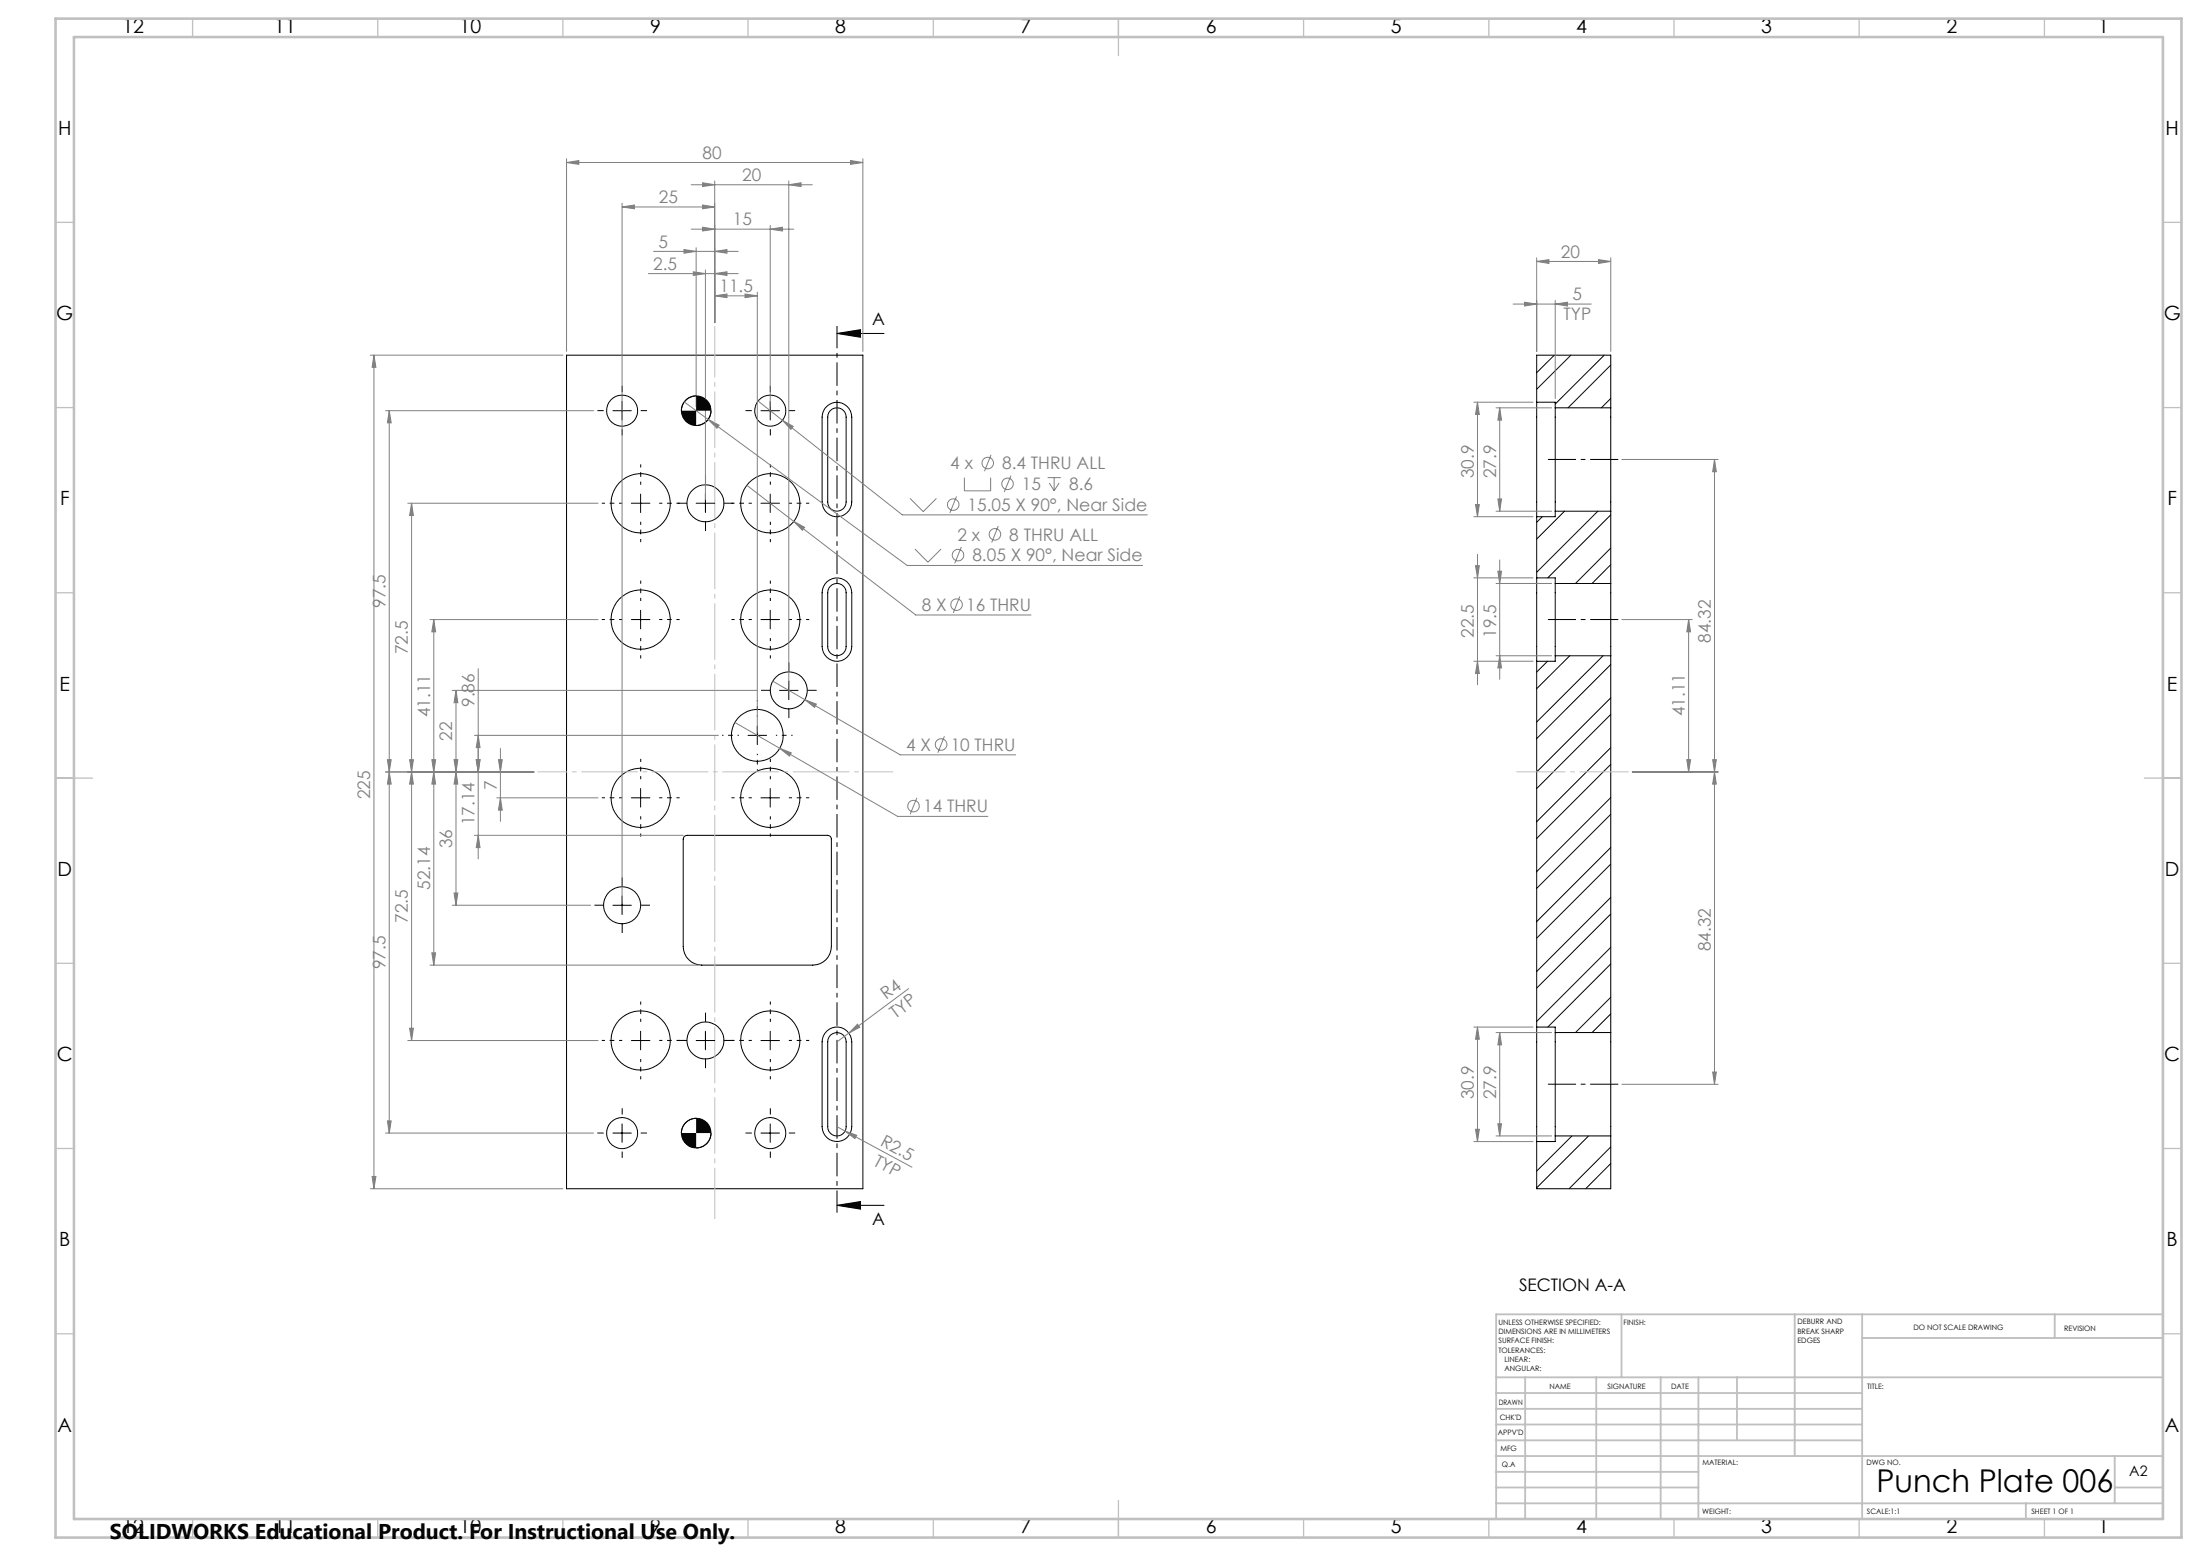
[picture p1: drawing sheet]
<svg xmlns="http://www.w3.org/2000/svg" width="594mm" height="420mm" viewBox="0 0 594 420" stroke-linecap="round" stroke-linejoin="round" font-family="sans-serif">
<g fill="none" stroke="#000" stroke-width=".27">
<path d="M153 95.9h80v225h-80zM226 90l6.3-1v2zM226 90h12.7M419.7 95.9l-4.8 4.7M424.1 95.9l-9.2 9.2M433.1 95.9l-13.2 13.2M434.9 98.5l-11.5 11.6M165.5 110.9h5M168 108.4v5M188 106.8a4 4 0 0 0-4 4.1M192 110.9a4 4 0 0 1-4 3.9M205.5 110.9h5"/>
<path d="M208 108.4v5M223.3 109.6a4 4 0 0 1 4.3-.7 4 4 0 0 1 2.4 3.7v22.9a4 4 0 0 1-4 4 4 4 0 0 1-4-4v-22.9a4 4 0 0 1 1.3-3zM224.2 110.8a2.48 2.48 0 0 1 2.7-.5 2.48 2.48 0 0 1 1.6 2.3v22.9a2.49 2.49 0 0 1-2.5 2.5 2.49 2.49 0 0 1-2.5-2.5v-22.9l.3-1.3zM414.9 108.6v30.9M414.9 108.6v-12.7h20v14.2M414.9 108.6h5v1.5M419.9 110.1v27.9M419.9 110.1h15M434.9 110.1v27.9M434.9 107.5l-2.5 2.6M170.5 135.8h5M173 133.4v4.9"/>
<path d="M188 135.8h5M190.5 133.4v4.9M205.5 135.8h5M208 133.4v4.9M414.9 139.5v16.5M416.4 139.5l-1.5 1.5M419.9 138h15M419.9 138v1.5h-5M422.4 138l-7.5 7.5M431.4 138l-16.5 16.5M434.9 139l-17 17M434.9 138v19.5"/>
<path d="M223.3 157a4 4 0 0 1 4.3-.7 4 4 0 0 1 2.4 3.7v14.5a4 4 0 0 1-4 4 4 4 0 0 1-4-4v-14.5a4.1 4.1 0 0 1 1.3-3zM224.2 158.2a2.48 2.48 0 0 1 2.7-.5 2.48 2.48 0 0 1 1.6 2.3v14.5a2.49 2.49 0 0 1-2.5 2.5 2.49 2.49 0 0 1-2.5-2.5v-14.5l.1-.7zM414.9 156v22.5M414.9 156h5v1.5M419.9 157.5v19.5M419.9 157.5h15M434.9 157.5v19.5M434.9 147.9l-9.5 9.6M434.9 152.4l-5 5.1M170.5 167.2h5M173 164.7v5M205.5 167.2h5"/>
<path d="M208 164.7v5M414.9 178.5v98.7M417.8 178.5l-2.9 2.9M419.9 177h15M419.9 177v1.5h-5M423.8 177l-8.9 8.9M432.8 177l-17.9 17.9M434.9 179.4l-20 20M434.9 177v101.7M202 198.5h5M204.5 196v5M210.5 186.4h5"/>
<path d="M213 183.9v5M434.9 188.4l-20 20M434.9 192.8l-20 20M170.5 215.4h5M173 212.8v5.1M205.5 215.4h5M208 212.8v5.1M434.9 201.8l-20 20M434.9 215.3l-20 20M434.9 206.3l-20 20M434.9 219.8l-20 20M184.7 225.8l.8-.3h38a1.02 1.02 0 0 1 1 1v29a5 5 0 0 1-5 5h-30a5.1 5.1 0 0 1-5-5v-29z"/>
<path d="M434.9 228.8l-20 20M434.9 233.2l-20 20M165.5 244.4h5M168 241.8v5.1M434.9 242.2l-20 20M434.9 255.7l-20 20M434.9 246.7l-20 20M173 278.4v5M190.5 278.4v5M208 278.4v5M223.3 278.3a4 4 0 0 1 4.3-.7 4 4 0 0 1 2.4 3.6v22.9a4 4 0 0 1-4 4 4 4 0 0 1-4-4v-22.9a4 4 0 0 1 1.3-2.9zM224.2 279.5a2.5 2.5 0 0 1 2.7-.6 2.5 2.5 0 0 1 1.6 2.3v22.9a2.49 2.49 0 0 1-2.5 2.5 2.49 2.49 0 0 1-2.5-2.5v-22.9l.1-.6z"/>
<path d="M414.9 277.2v30.9M414.9 277.2h5v1.5M419.9 278.7v27.9M419.9 278.7h15M434.9 278.7v27.9M434.9 269.2l-9.5 9.5M434.9 260.2l-17 17M434.9 273.7l-5 5M170.5 280.9h5M188 280.9h5M205.5 280.9h5M165.5 305.8h5"/>
<path d="M168 303.4v4.9M188 301.9a4 4 0 0 0-4 3.9M192 305.8a4 4 0 0 1-4 4.1M205.5 305.8h5M208 303.4v4.9M419.9 306.6h15M419.9 306.6v1.5h-5M424.4 306.6l-9.5 9.5M428.9 306.6l-14 14M434.9 306.6v14.3h-20v-12.8M434.9 309.6l-11.2 11.3M434.9 314.1l-6.8 6.8"/>
<path d="M226 325.3l6.3-1v2.1zM226 325.3h12.7"/>
<circle cx="168" cy="110.9" r="4.2"/>
<circle cx="188" cy="110.8" r="4"/>
<circle cx="208" cy="110.9" r="4.2"/>
<circle cx="173" cy="135.9" r="8"/>
<circle cx="190.5" cy="135.8" r="5"/>
<circle cx="208" cy="135.9" r="8"/>
<circle cx="173" cy="167.2" r="8"/>
<circle cx="208" cy="167.2" r="8"/>
<circle cx="204.5" cy="198.5" r="7"/>
<circle cx="213" cy="186.4" r="5"/>
<circle cx="173" cy="215.4" r="8"/>
<circle cx="208" cy="215.4" r="8"/>
<circle cx="168" cy="244.4" r="5"/>
<circle cx="173" cy="280.8" r="8"/>
<circle cx="190.5" cy="280.8" r="5"/>
<circle cx="208" cy="280.8" r="8"/>
<circle cx="168" cy="305.8" r="4.2"/>
<circle cx="188" cy="305.8" r="4"/>
<circle cx="208" cy="305.8" r="4.2"/>
</g>
<g fill="none" stroke="#808080" stroke-width=".27">
<path d="M153 43.9l3.3-.6v1.1zM153 42.8v52M153 43.9h80M168 55.9l3.3-.6v1.1zM168 54.8v188.6M168 55.9h25M186.6 49.9h32.7M189.7 49.3l3.3 .6-3.3 .5zM189.7 55.3l3.3 .6-3.3 .5zM193 48.8v38.3M213 49.9l3.3-.6v1.1zM213 48.8v136.6"/>
<path d="M229.7 43.3l3.3 .6-3.3 .5zM233 42.8v52M175.1 73.9h24.2M176.5 67.9h22.8M184.7 67.4l3.3 .5-3.3 .5zM186.6 61.9h27.7M187.2 73.4l3.3 .5-3.3 .4zM188 66.9v42.9M189.7 61.3l3.3 .6-3.3 .5zM190.5 72.9v61.9M193 79.9l3.3-.5v.9zM193 67.9l3.3-.5v1z"/>
<path d="M193 73.9l3.3-.5v.9zM193 79.9h11.5M201.2 79.4l3.3 .5-3.3 .4zM204.5 78.9v118.6M208 61.9l3.3-.6v1.1zM208 60.8v49M414.9 70.6l3.3-.5v1zM414.9 69.6v25.2M414.9 70.6h20M431.6 70.1l3.3 .5-3.3 .5zM434.9 69.6v25.2M100 95.9h52"/>
<path d="M101 95.9l.5 3.2h-1zM101 95.9v225M408.6 82.1h21M411.6 81.6l3.3 .5-3.3 .5zM419.9 82.1l3.3-.5v1zM419.9 81.1v26.5M104.1 110.9h56.2M105.1 110.9l.5 3.2h-1zM105.1 110.9v194.9M184.7 108.5l60.2 44.1h63.6M191.2 113.2l3 1.6-.6 .8zM204.7 108.2l38.9 30.8h66.2"/>
<path d="M211.3 113.5l2.9 1.6-.7 .8zM397.9 108.6h16M398.9 108.6l.5 3.3h-1zM398.9 108.6v30.9M403.9 110.1h15M404.9 110.1l.5 3.3h-1zM404.9 110.1v27.9M110.1 135.8h51.4M111.1 135.8l.5 3.4h-1zM111.1 135.8v145.1M201.6 131l12.7 9.7M245.7 134.5l3.6 3.6 3.5-3.6"/>
<path d="M258.3 134l-1.8 4.4M260.4 128.9v3.6h7.1v-3.6M267.6 122.7l-1.8 4.5M272.9 128.4l-1.8 4.4M282.9 128.9h3.5M283.3 130.4l1.3 2.1M284.6 128.9v3.6M286 130.4l-1.4 2.1M397.9 139.5h16M398.4 136.2h1l-.5 3.3zM403.9 138h15M404.4 134.7h1l-.5 3.3z"/>
<path d="M437.9 124h26M462.9 124l.5 3.3h-1zM462.9 124v168.7M214.3 140.7l2.9 1.6-.6 .8zM214.3 140.7l33 25.3h31.1M247 148.2l3.5 3.5 3.6-3.5M259.6 147.6l-1.8 4.5M269.5 142l-1.7 4.5M397.9 156h16M398.4 152.7h1l-.5 3.3zM398.9 149.6v35.2M403.9 157.5h15"/>
<path d="M404.4 154.2h1l-.5 3.3zM404.9 151.1v32.3M116.1 167.2h45.4M117.1 167.2l.5 3.4h-1zM117.1 167.2v93.3M259.2 161l-1.8 4.4M397.9 178.5h16M398.9 178.5l.5 3.3h-1zM403.9 177h15M404.9 177l.5 3.3h-1zM437.9 167.2h19M455.9 167.2l.6 3.4h-1.1z"/>
<path d="M455.9 167.2v41.2M122.1 186.4h82.4M123.1 186.4l.5 3.3h-1zM123.1 186.4v58M128.1 198.5h65.9M129.1 198.5l.5 3.3h-1zM129.1 180.5v51.3M198.4 195l44 25.4h24.3M208.6 183.9l34.5 19.8h31.1M217.3 188.9l3.1 1.2-.5 .8zM255 198.7l-1.8 4.5M104.1 208.4h40"/>
<path d="M104.6 205.1h1l-.5 3.3zM105.1 208.4l.5 3.2h-1zM110.6 205.1h1l-.5 3.3zM111.1 208.4l.5 3.2h-1zM116.6 205.1h1l-.5 3.3zM117.1 208.4l.5 3.2h-1zM122.6 205.1h1l-.5 3.3zM123.1 208.4l.5 3.2h-1zM128.6 205.1h1l-.5 3.3zM134.1 215.4h27.4M134.6 205.1h1l-.5 3.3zM135.1 215.4l.5 3.3h-1z"/>
<path d="M135.1 202v19.7M210.5 202l3.1 1.2-.5 .9zM247.5 215.4l-1.8 4.4M440.7 208.4h23.2M455.4 205.1h1.1l-.6 3.3zM462.4 205.1h1l-.5 3.3zM462.9 208.4l.5 3.2h-1zM128.1 225.5h56.4M129.1 225.5l.5 3.3h-1zM116.6 257.2h1l-.5 3.3zM122.1 244.4h37.4M122.6 241h1l-.5 3.4z"/>
<path d="M110.6 277.5h1l-.5 3.4zM116.1 260.5h72.4M229.2 278.9l-3.2 2.3M231.5 276.5l.6 .8-2.9 1.6zM245.3 266.9l-16.1 12M397.9 277.2h16M398.9 277.2l.5 3.3h-1zM398.9 277.2v30.9M403.9 278.7h15M404.9 278.7l.5 3.3h-1zM404.9 278.7v27.9M110.1 280.9h51.4"/>
<path d="M437.9 292.7h26M462.4 289.4h1l-.5 3.3zM100.5 317.6h1l-.5 3.3zM104.1 305.8h56.2M104.6 302.6h1l-.5 3.2zM226 304.1l2.2 1.2M228.2 305.3l3.1 1.1-.5 .9zM228.2 305.3l18 9.7M397.9 308.1h16M398.4 304.8h1l-.5 3.3zM403.9 306.6h15M404.4 303.3h1l-.5 3.3z"/>
<path d="M100 320.9h52"/>
<circle cx="257.4" cy="136.2" r="1.55"/>
<circle cx="266.7" cy="125" r="1.56"/>
<circle cx="272" cy="130.6" r="1.55"/>
<circle cx="258.7" cy="149.8" r="1.55"/>
<circle cx="268.6" cy="144.2" r="1.55"/>
<circle cx="258.3" cy="163.2" r="1.55"/>
<circle cx="246.7" cy="217.6" r="1.56"/>
<circle cx="254.1" cy="201" r="1.55"/>
</g>
<g fill="none" stroke="#000" stroke-width=".27" stroke-dasharray="15.2 1.3 1.3 1.3" stroke-linecap="butt">
<path d="M163 110.8h-1.7M168 105.8v-1.7M168 115.8v1.7M173 110.8h1.7M203 110.8h-1.7M208 105.8v-1.7M208 115.8v1.7M213 110.8h1.7M185.5 135.8h-2.5M190.5 130.8v-2.5M195.5 135.8h2.5M190.5 140.8v2.5"/>
<path d="M208 186.3h-2.5M213 181.3v-2.5M213 191.3v2.5M218 186.3h2.5M168 239.3v-2.5M163 244.3h-2.5M168 249.3v2.5M173 244.3h2.5M190.5 275.8v-2.5M185.5 280.8h-2.5M190.5 285.8v2.5M195.5 280.8h2.5"/>
<path d="M163 305.8h-1.7M168 300.8v-1.7M168 310.8v1.7M173 305.8h1.7M203 305.8h-1.7M208 300.8v-1.7M208 310.8v1.7M213 305.8h1.7"/>
</g>
<g fill="none" stroke="#000" stroke-width=".27" stroke-dasharray="15.2 1.3 1.3 1.3" stroke-dashoffset="14.4" stroke-linecap="butt">
<path d="M168 135.8h-5.5M173 130.8v-5.5M178 135.8h5.5M203 135.8h-5.5M208 130.8v-5.5M213 135.8h5.5M173 140.8v5.5M208 140.8v5.5M168 167.2h-5.5M173 162.2v-5.5M173 172.2v5.5M178 167.2h5.5"/>
<path d="M203 167.2h-5.5M208 162.2v-5.5M208 172.2v5.5M213 167.2h5.5M168 215.3h-5.5M173 210.3v-5.5M178 215.3h5.5M203 215.3h-5.5M208 210.3v-5.5M213 215.3h5.5M173 220.3v5.5M208 220.3v5.5"/>
<path d="M173 275.8v-5.5M208 275.8v-5.5M168 280.8h-5.5M173 285.8v5.5M178 280.8h5.5M203 280.8h-5.5M208 285.8v5.5M213 280.8h5.5"/>
</g>
<path d="M199.5 198.5h-4.5M204.5 193.5v-4.5M209.5 198.5h4.5M204.5 203.5v4.5" fill="none" stroke="#000" stroke-width=".27" stroke-dasharray="15.2 1.3 1.3 1.3" stroke-dashoffset="14.9" stroke-linecap="butt"/>
<path d="M417.9 124h19M436.9 167.2h-19M417.9 292.7h19" fill="none" stroke="#000" stroke-width=".27" stroke-dasharray="15.2 1.3 1.3 1.3" stroke-dashoffset="7.6" stroke-linecap="butt"/>
<path d="M226 88v239.3" fill="none" stroke="#000" stroke-width=".27" stroke-dasharray="6.3 1.3 1.3 1.3" stroke-dashoffset=".3" stroke-linecap="butt"/>
<path d="M145.1 208.3h96.1" fill="none" stroke="#c0c0c0" stroke-width=".27" stroke-dasharray="15.2 1.3 1.3 1.3" stroke-dashoffset="7.2" stroke-linecap="butt"/>
<path d="M193 329v-240.9" fill="none" stroke="#c0c0c0" stroke-width=".27" stroke-dasharray="15.2 1.3 1.3 1.3" stroke-dashoffset="1.4" stroke-linecap="butt"/>
<path d="M409.4 208.3h30.4" fill="none" stroke="#c0c0c0" stroke-width=".27" stroke-dasharray="15.2 1.3 1.3 1.3" stroke-dashoffset="2" stroke-linecap="butt"/>
<g fill="none" stroke="#c0c0c0" stroke-width=".35">
<path d="M52 5v5M102 5v5M152 5v5M202 5v5M252 5v5M302 5v10M352 5v5M402 5v5M452 5v5M502 5v5M552 5v5M15 60h5"/>
<path d="M584 60h5M15 110h5M584 110h5M15 160h5M584 160h5M15 210h10M579 210h10M15 260h5M584 260h5M15 310h5M584 310h5M15 360h5"/>
<path d="M584 360h5M52 410v5M102 410v5M152 410v5M202 410v5M252 410v5M302 405v10M352 410v5M402 410v5M452 410v5M502 410v5M552 410v5"/>
</g>
<g fill="none" stroke="#c0c0c0" stroke-width=".5">
<path d="M437.8 354.8v17M484.6 354.8v38.2M502.8 354.8v55.2M554.8 354.8v6.4M584 354.8h-180v55.2M404 371.8h180M404 376h98.8M411.8 371.8v38.2M431 371.8v38.2M448.4 371.8v38.2M458.6 371.8v38.2M469 371.8v17"/>
<path d="M502.8 361.2h81.2M404 388.8h98.8M404 384.5h98.8M404 380.3h98.8M404 397.3h54.6M404 393h180M571 393v12.8M404 405.8h180M404 401.5h54.6M547 405.8v4.2M571 401.5h13"/>
</g>
<path d="M15 5h574v410h-574zM20 10h564v400h-564z" fill="none" stroke="#c0c0c0" stroke-width=".7"/>
<g fill="#000">
<path d="M226 90l6.3-1v2zM226 325.3l6.3-1v2.1z"/>
<path d="M184 110.9a4 4 0 0 0 4 3.9v-3.9zM188 106.8v4.1h4a4 4 0 0 0-4-4.1zM184 305.8a4 4 0 0 0 4 4.1v-4.1zM188 301.9v3.9h4a4 4 0 0 0-4-3.9z"/>
</g>
<g fill="#808080">
<path d="M231.5 276.5l.6 .8-2.9 1.6z"/>
<path d="M228.2 305.3l3.1 1.1-.5 .9z"/>
<path d="M211.3 113.5l2.2 2.4 .7-.8zM191.2 113.2l2.4 2.4 .6-.8zM214.3 140.7l2.3 2.4 .6-.8zM217.3 188.9l2.6 2 .5-.8zM210.5 202l2.6 2.1 .5-.9zM153 43.9l3.3-.6v1.1zM229.7 43.3l3.3 .6-3.3 .5zM411.6 81.6l3.3 .5-3.3 .5zM419.9 82.1l3.3-.5v1zM414.9 70.6l3.3-.5v1zM431.6 70.1l3.3 .5-3.3 .5z"/>
<path d="M100.5 317.6h1l-.5 3.3zM101 95.9l.5 3.2h-1zM404.4 134.7h1l-.5 3.3zM404.9 110.1l.5 3.3h-1zM398.9 178.5l.5 3.3h-1zM398.4 152.7h1l-.5 3.3zM404.9 177l.5 3.3h-1zM404.4 154.2h1l-.5 3.3zM398.4 304.8h1l-.5 3.3zM398.9 277.2l.5 3.3h-1zM404.4 303.3h1l-.5 3.3zM404.9 278.7l.5 3.3h-1z"/>
<path d="M398.9 108.6l.5 3.3h-1zM398.4 136.2h1l-.5 3.3z"/>
<path d="M208 61.9l3.3-.6v1.1zM189.7 61.3l3.3 .6-3.3 .5zM213 49.9l3.3-.6v1.1zM189.7 49.3l3.3 .6-3.3 .5zM201.2 79.4l3.3 .5-3.3 .4zM193 79.9l3.3-.5v.9z"/>
<path d="M184.7 67.4l3.3 .5-3.3 .5zM193 67.9l3.3-.5v1zM187.2 73.4l3.3 .5-3.3 .4zM193 73.9l3.3-.5v.9zM168 55.9l3.3-.6v1.1zM189.7 55.3l3.3 .6-3.3 .5z"/>
<path d="M128.6 205.1h1l-.5 3.3zM129.1 198.5l.5 3.3h-1zM122.6 205.1h1l-.5 3.3zM123.1 186.4l.5 3.3h-1zM116.6 205.1h1l-.5 3.3zM117.1 167.2l.5 3.4h-1zM110.6 205.1h1l-.5 3.3zM111.1 135.8l.5 3.4h-1zM104.6 205.1h1l-.5 3.3zM105.1 110.9l.5 3.2h-1zM455.4 205.1h1.1l-.6 3.3zM455.9 167.2l.6 3.4h-1.1zM462.4 205.1h1l-.5 3.3zM462.9 124l.5 3.3h-1zM462.4 289.4h1l-.5 3.3zM462.9 208.4l.5 3.2h-1z"/>
<path d="M134.6 205.1h1l-.5 3.3zM135.1 215.4l.5 3.3h-1zM123.1 208.4l.5 3.2h-1zM122.6 241h1l-.5 3.4zM111.1 208.4l.5 3.2h-1zM110.6 277.5h1l-.5 3.4zM105.1 208.4l.5 3.2h-1zM104.6 302.6h1l-.5 3.2zM117.1 208.4l.5 3.2h-1zM116.6 257.2h1l-.5 3.3zM128.6 205.1h1l-.5 3.3zM129.1 225.5l.5 3.3h-1z"/>
</g>
<text font-size="8.5" x="506.6" y="402.7">Punch Plate 006</text>
<text font-size="5.8" x="29.7" y="415.3">SOLIDWORKS Educational Product. For Instructional Use Only.</text>
<g font-size="5.3">
<text x="33.1" y="8.9">12</text>
<text x="74.1" y="8.9">11</text>
<text x="124.1" y="8.9">10</text>
<text x="175.5" y="8.9">9</text>
<text x="225.5" y="8.9">8</text>
<text x="275.5" y="8.9">7</text>
<text x="325.5" y="8.9">6</text>
<text x="375.5" y="8.9">5</text>
<text x="425.5" y="8.9">4</text>
<text x="475.5" y="8.9">3</text>
<text x="525.5" y="8.9">2</text>
<text x="566.5" y="8.9">1</text>
<text x="15.7" y="36.4">H</text>
<text x="584.7" y="36.4">H</text>
<text x="15.2" y="86.4">G</text>
<text x="584.2" y="86.4">G</text>
<text x="16.2" y="136.4">F</text>
<text x="585.2" y="136.4">F</text>
<text x="16.1" y="186.4">E</text>
<text x="585.1" y="186.4">E</text>
<text x="15.5" y="236.4">D</text>
<text x="584.5" y="236.4">D</text>
<text x="15.4" y="286.4">C</text>
<text x="584.4" y="286.4">C</text>
<text x="16" y="336.4">B</text>
<text x="585" y="336.4">B</text>
<text x="15.5" y="386.4">A</text>
<text x="584.5" y="386.4">A</text>
<text x="33.1" y="413.9">12</text>
<text x="74.1" y="413.9">11</text>
<text x="124.1" y="413.9">10</text>
<text x="175.5" y="413.9">9</text>
<text x="225.5" y="413.9">8</text>
<text x="275.5" y="413.9">7</text>
<text x="325.5" y="413.9">6</text>
<text x="375.5" y="413.9">5</text>
<text x="425.5" y="413.9">4</text>
<text x="475.5" y="413.9">3</text>
<text x="525.5" y="413.9">2</text>
<text x="566.5" y="413.9">1</text>
</g>
<g font-size="4.7" fill="#808080">
<text x="189.7" y="42.8">80</text>
<text x="200.4" y="48.8">20</text>
<text x="177.9" y="54.8">25</text>
<text x="197.9" y="60.8">15</text>
<text x="177.8" y="66.8">5</text>
<text x="421.5" y="69.5">20</text>
<text x="176.4" y="72.8">2.5</text>
<text x="194.2" y="78.8">11.5</text>
<text x="424.6" y="80.9">5</text>
<text x="422.1" y="86.5">TYP</text>
<text x="256.6" y="126.7">4 x</text>
<text x="270.6" y="126.7">8.4 THRU ALL</text>
<text x="397.9" y="129.1" transform="rotate(-90 397.9 129.1)">30.9</text>
<text x="403.9" y="129.1" transform="rotate(-90 403.9 129.1)">27.9</text>
<text x="261.3" y="137.9">15.05 X 90°, Near Side</text>
<text x="275.9" y="132.3">15</text>
<text x="288.7" y="132.3">8.6</text>
<text x="258.5" y="145.9">2 x</text>
<text x="272.5" y="145.9">8 THRU ALL</text>
<text x="262.5" y="151.5">8.05 X 90°, Near Side</text>
<text x="104.1" y="164.1" transform="rotate(-90 104.1 164.1)">97.5</text>
<text x="248.9" y="164.9">8 X</text>
<text x="260.9" y="164.9">16 THRU</text>
<text x="397.9" y="172.2" transform="rotate(-90 397.9 172.2)">22.5</text>
<text x="403.9" y="172.2" transform="rotate(-90 403.9 172.2)">19.5</text>
<text x="461.9" y="173.5" transform="rotate(-90 461.9 173.5)">84.32</text>
<text x="110.1" y="176.6" transform="rotate(-90 110.1 176.6)">72.5</text>
<text x="128.1" y="190.8" transform="rotate(-90 128.1 190.8)">9.86</text>
<text x="116.1" y="193.6" transform="rotate(-90 116.1 193.6)">41.11</text>
<text x="454.9" y="193.3" transform="rotate(-90 454.9 193.3)">41.11</text>
<text x="122.1" y="199.9" transform="rotate(-90 122.1 199.9)">22</text>
<text x="244.7" y="202.6">4 X</text>
<text x="256.7" y="202.6">10 THRU</text>
<text x="100" y="215.7" transform="rotate(-90 100 215.7)">225</text>
<text x="134.1" y="213.1" transform="rotate(-90 134.1 213.1)">7</text>
<text x="249.2" y="219.3">14 THRU</text>
<text x="128.1" y="222.7" transform="rotate(-90 128.1 222.7)">17.14</text>
<text x="122.1" y="228.9" transform="rotate(-90 122.1 228.9)">36</text>
<text x="116.1" y="240.2" transform="rotate(-90 116.1 240.2)">52.14</text>
<text x="110.1" y="249.1" transform="rotate(-90 110.1 249.1)">72.5</text>
<text x="461.9" y="256.8" transform="rotate(-90 461.9 256.8)">84.32</text>
<text x="104.1" y="261.6" transform="rotate(-90 104.1 261.6)">97.5</text>
<text x="239.3" y="269.9" transform="rotate(-37 239.3 269.9)">R4</text>
<text x="241.8" y="275" transform="rotate(-37 241.8 275)">TYP</text>
<text x="397.9" y="296.7" transform="rotate(-90 397.9 296.7)">30.9</text>
<text x="403.9" y="296.7" transform="rotate(-90 403.9 296.7)">27.9</text>
<text x="237.4" y="309" transform="rotate(28 237.4 309)">R2.5</text>
<text x="235.6" y="314.3" transform="rotate(28 235.6 314.3)">TYP</text>
</g>
<g font-size="4.7">
<text x="235.5" y="87.8">A</text>
<text x="235.5" y="330.7">A</text>
<text x="410.1" y="348.6">SECTION A-A</text>
</g>
<text font-size="3.9" x="574.9" y="398.5">A2</text>
<g font-size="2">
<text x="404.6" y="357.6">UNLESS OTHERWISE SPECIFIED:</text>
<text x="438.4" y="357.6">FINISH:</text>
<text x="485.3" y="357.5">DEBURR AND</text>
<text x="485.3" y="360">BREAK SHARP</text>
<text x="516.6" y="359">DO NOT SCALE DRAWING</text>
<text x="557.3" y="359.2">REVISION</text>
<text x="404.6" y="360.1">DIMENSIONS ARE IN MILLIMETERS</text>
<text x="404.6" y="362.6">SURFACE FINISH:</text>
<text x="404.6" y="365.1">TOLERANCES:</text>
<text x="485.3" y="362.5">EDGES</text>
<text x="406.2" y="367.6">LINEAR:</text>
<text x="406.2" y="370.1">ANGULAR:</text>
<text x="418.3" y="375">NAME</text>
<text x="434" y="374.9">SIGNATURE</text>
<text x="451.2" y="374.9">DATE</text>
<text x="504.1" y="374.9">TITLE:</text>
<text x="404.6" y="379.1">DRAWN</text>
<text x="404.9" y="383.3">CHK'D</text>
<text x="404.4" y="387.4">APPV'D</text>
<text x="405.1" y="391.8">MFG</text>
<text x="405.5" y="396">Q.A</text>
<text x="459.6" y="395.5">MATERIAL:</text>
<text x="504" y="395.5">DWG NO.</text>
<text x="459.6" y="408.5">WEIGHT:</text>
<text x="504.1" y="408.6">SCALE:1:1</text>
<text x="548.5" y="408.6">SHEET 1 OF 1</text>
</g>
</svg>
